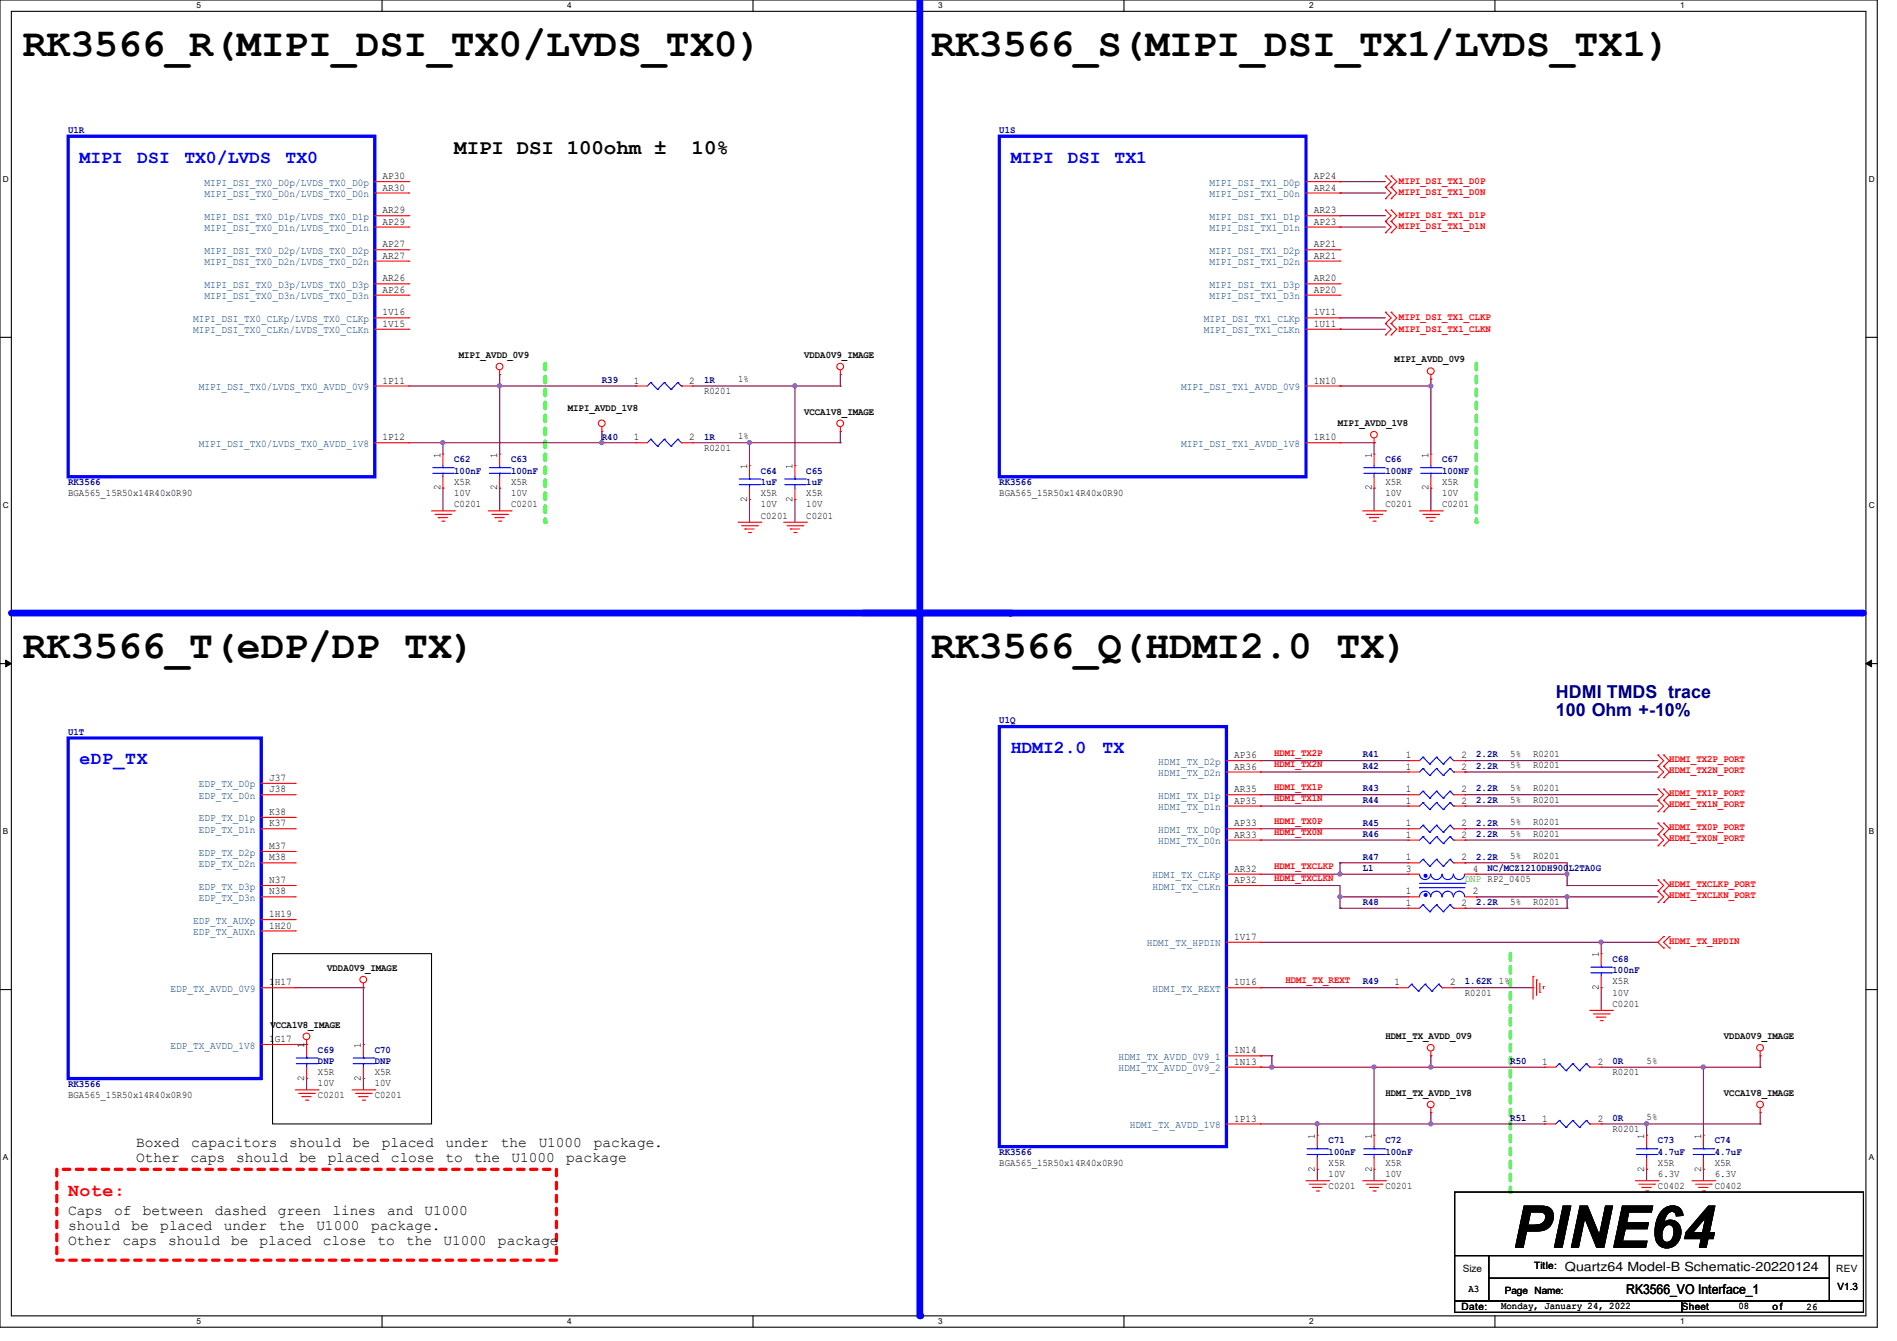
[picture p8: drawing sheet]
<svg xmlns="http://www.w3.org/2000/svg" width="297mm" height="210mm" viewBox="0 0 297 210" stroke-linecap="round" stroke-linejoin="round" font-family="sans-serif">
<path d="M0 0h293.9v207.9h-293.9zM1.8 1.8h290.3v204.3h-290.3z" fill="none" stroke="#000" stroke-width=".17"/>
<g fill="#fff">
<path d="M30.8 .2h.7v1.4h-.7z"/>
<path d="M30.8 206.2h.7v1.4h-.7z"/>
</g>
<path d="M59.8 0v1.8M59.8 206.1v1.8" fill="none" stroke="#000" stroke-width=".17"/>
<g fill="#fff">
<path d="M88.8 .2h.7v1.4h-.7z"/>
<path d="M88.8 206.2h.7v1.4h-.7z"/>
</g>
<path d="M117.9 0v1.8M117.9 206.1v1.8" fill="none" stroke="#000" stroke-width=".17"/>
<g fill="#fff">
<path d="M146.9 .2h.7v1.4h-.7z"/>
<path d="M146.9 206.2h.7v1.4h-.7z"/>
</g>
<path d="M176 0v1.8M176 206.1v1.8" fill="none" stroke="#000" stroke-width=".17"/>
<g fill="#fff">
<path d="M205 .2h.7v1.4h-.7z"/>
<path d="M205 206.2h.7v1.4h-.7z"/>
</g>
<path d="M234.1 0v1.8M234.1 206.1v1.8" fill="none" stroke="#000" stroke-width=".17"/>
<g fill="#fff">
<path d="M263.1 .2h.6v1.4h-.6z"/>
<path d="M263.1 206.2h.6v1.4h-.6z"/>
<path d="M.5 27.3h.9v1.4h-.9z"/>
<path d="M292.6 27.3h.9v1.4h-.9z"/>
<path d="M.5 78.4h.9v1.4h-.9z"/>
<path d="M292.6 78.4h.9v1.4h-.9z"/>
</g>
<path d="M0 52.8h1.8M292.1 52.8h1.8" fill="none" stroke="#000" stroke-width=".17"/>
<g fill="#fff">
<path d="M.5 129.5h.8v1.4h-.8z"/>
<path d="M292.6 129.5h.8v1.4h-.8z"/>
</g>
<path d="M0 103.9h1.8M292.1 103.9h1.8" fill="none" stroke="#000" stroke-width=".17"/>
<path d="M.9 103.4l.9 .5-.9 .5zM292.1 103.9l.9-.5v1z" fill="#000" stroke="#000" stroke-width=".16"/>
<g fill="#fff">
<path d="M.5 180.5h.8v1.4h-.8z"/>
<path d="M292.6 180.5h.8v1.4h-.8z"/>
</g>
<path d="M0 155h1.8M292.1 155h1.8" fill="none" stroke="#000" stroke-width=".17"/>
<path d="M144 0v206.1" fill="none" stroke="#00f" stroke-width="1.1"/>
<circle cx="144" cy="206.1" r=".53" fill="#00f"/>
<path d="M135.1 96h156.5" fill="none" stroke="#00f" stroke-width="1.1"/>
<circle cx="291.6" cy="96" r=".53" fill="#00f"/>
<path d="M1.8 96h156.4" fill="none" stroke="#00f" stroke-width="1.1"/>
<circle cx="158.2" cy="96" r=".53" fill="#00f"/>
<path d="M8.9 183.1h78.2v14.3h-78.2z" fill="none" stroke="#f00" stroke-width=".51" stroke-dasharray="1 1"/>
<path d="M85.3 56.9v24.9" fill="none" stroke="#01ff00" stroke-width=".51" stroke-dasharray="1 1"/>
<circle cx="85.3" cy="81.8" r=".25" fill="#01ff00" stroke-dasharray="1 1"/>
<path d="M236.5 149.4v37.3" fill="none" stroke="#01ff00" stroke-width=".51" stroke-dasharray="1 1"/>
<circle cx="236.5" cy="186.7" r=".25" fill="#01ff00" stroke-dasharray="1 1"/>
<path d="M231.1 56.9v24.9" fill="none" stroke="#01ff00" stroke-width=".51" stroke-dasharray="1 1"/>
<circle cx="231.1" cy="81.8" r=".25" fill="#01ff00" stroke-dasharray="1 1"/>
<path d="M42.7 149.4h24.9v26.6h-24.9zM227.8 186.7h64v9.9h-64zM227.8 196.6h5.3v7.2h-5.3zM233.1 196.6h53.3v3.6h-53.3zM286.4 196.6h5.4v7.2h-5.4zM227.8 203.8h35.5v1.7h-35.5zM233.1 200.2h53.3v3.6h-53.3zM263.3 203.8h28.5v1.7h-28.5z" fill="none" stroke="#000" stroke-width=".17"/>
<g fill="none" stroke="#7f003f" stroke-width=".17">
<path d="M209.8 28.4h.1M209.8 30.2h.1M209.8 33.8h.1M209.8 35.6h.1M209.8 28.4h7.1M209.8 30.2h7.1M209.8 33.8h7.1M209.8 35.6h7.1M78.2 58.7h.1M78.2 58.7v12.4M131.6 58.7h.1M131.6 58.7v1.8"/>
<path d="M209.8 49.8h.1M209.8 51.6h.1M209.8 49.8h7.1M209.8 51.6h7.1M224 59.4h.1M224 59.4v11.7M64 69.3h35.6M64 60.5h35.6M69.3 69.3h.1M69.3 76.5h.1M69.3 69.3v1.8M69.3 76.5v3.5"/>
<path d="M78.2 60.5h.1M78.2 76.5h.1M78.2 76.5v3.5M94.2 69.3h.1M94.2 67.6h.1M94.2 67.6v1.7M108.5 69.3h23.1M108.5 60.5h23.1M117.3 78.2h.1M117.3 69.3h.1M117.3 69.3v3.6M117.3 78.2v3.6"/>
<path d="M124.5 78.2h.1M124.5 60.5h.1M124.5 60.5v12.4M124.5 78.2v3.6M131.6 67.6h.1M131.6 69.3h.1M131.6 60.5h.1M131.6 67.6v1.7M209.8 60.5h.1M209.8 69.3h5.3M209.8 60.5h14.2M215.1 69.3h.1"/>
<path d="M215.1 76.5h.1M215.1 69.3v1.8M215.1 76.5v3.5M224 76.5h.1M224 60.5h.1M224 76.5v3.5M197.4 119.1h.1M197.4 119.1h23.1M229.4 119.1h.1M229.4 119.1h30.2M197.4 120.9h.1M197.4 124.5h.1"/>
<path d="M197.4 126.2h.1M197.4 129.8h.1M197.4 131.6h.1M197.4 138.7h.1M197.4 120.9h23.1M197.4 124.5h23.1M197.4 126.2h23.1M197.4 129.8h23.1M197.4 131.6h23.1M197.4 136.9h23.1M197.4 138.7h12.4v3.5M209.8 136.9h.1"/>
<path d="M209.8 135.1h.1M209.8 135.1h10.7M209.8 135.1v1.8M229.4 120.9h.1M229.4 124.5h.1M229.4 126.2h.1M229.4 129.8h.1M229.4 131.6h.1M229.4 135.1h.1M229.4 120.9h30.2M229.4 124.5h30.2M229.4 126.2h30.2"/>
<path d="M229.4 129.8h30.2M229.4 131.6h30.2M229.4 135.1h16v3.6M231.1 136.9h.1M231.1 136.9h14.3M245.4 136.9h.1M245.4 138.7h.1M245.4 138.7h14.2M46.2 154.7h10.7M56.9 154.7h.1M56.9 154.7v8.9M197.4 154.7h.1"/>
<path d="M197.4 147.6h62.2M197.4 154.7h21.3M209.8 140.5h.1M209.8 142.2h.1M209.8 142.2h10.7M209.8 140.5h10.7M227.6 154.7h12.4M229.4 142.2h.1M229.4 142.2h16M231.1 140.5h.1M231.1 140.5h28.5M240 154.7h.1"/>
<path d="M245.4 140.5h.1M245.4 142.2h.1M245.4 140.5v1.7M250.7 147.6h.1M250.7 154.7h.1M250.7 147.6v1.8M250.7 154.7v3.5M46.2 163.6h1.8M48 168.9h.1M48 163.6h.1M48 168.9v1.8M56.9 168.9h.1"/>
<path d="M56.9 163.6h.1M56.9 168.9v1.8M197.4 165.4h.1M197.4 167.1h.1M197.4 165.4h1.7M197.4 167.1h44.4M197.4 176h44.4M199.1 165.4h.1M199.1 167.1h.1M199.1 165.4v1.7M206.2 176h.1M206.2 176v1.8"/>
<path d="M215.1 167.1h.1M215.1 167.1v10.7M224 165.4h.1M224 174.2h.1M224 176h.1M224 167.1h.1M224 165.4v1.7M224 174.2v1.8M250.7 167.1h24.9M250.7 176h24.9M257.8 176h.1M257.8 176v1.8"/>
<path d="M266.7 167.1h.1M266.7 167.1v10.7M275.6 165.4h.1M275.6 174.2h.1M275.6 176h.1M275.6 167.1h.1M275.6 165.4v1.7M275.6 174.2v1.8M206.2 183.1h.1M206.2 183.1v1.8M215.1 183.1h.1M215.1 183.1v1.8"/>
<path d="M257.8 183.1h.1M257.8 183.1v1.8M266.7 183.1h.1M266.7 183.1v1.8"/>
</g>
<g fill="#f0f" stroke="#f0f" stroke-width=".17">
<circle cx="78.2" cy="60.4" r=".32"/>
<circle cx="69.3" cy="69.3" r=".32"/>
<circle cx="94.2" cy="69.3" r=".32"/>
<circle cx="124.4" cy="60.4" r=".32"/>
<circle cx="117.3" cy="69.3" r=".32"/>
<circle cx="199.1" cy="167.1" r=".32"/>
<circle cx="266.7" cy="167.1" r=".32"/>
<circle cx="206.2" cy="176" r=".32"/>
<circle cx="224" cy="176" r=".32"/>
<circle cx="224" cy="167.1" r=".32"/>
<circle cx="215.1" cy="167.1" r=".32"/>
<circle cx="250.7" cy="147.6" r=".32"/>
<circle cx="209.8" cy="136.9" r=".32"/>
<circle cx="245.3" cy="140.4" r=".32"/>
<circle cx="245.3" cy="136.9" r=".32"/>
<circle cx="209.8" cy="140.4" r=".32"/>
<circle cx="224" cy="60.4" r=".32"/>
<circle cx="257.8" cy="176" r=".32"/>
</g>
<g fill="none" stroke="#f00" stroke-width=".17">
<path d="M58.7 28.4h5.3M58.7 30.2h5.3M58.7 33.8h5.3M58.7 35.6h5.3M58.7 39.1h5.3M64 28.4h.1M64 30.2h.1M64 33.8h.1M64 35.6h.1M64 39.1h.1M204.5 28.4h5.3M204.5 30.2h5.3"/>
<path d="M204.5 33.8h5.3M204.5 35.6h5.3M204.5 39.1h5.3M209.8 28.4h.1M209.8 30.2h.1M209.8 33.8h.1M209.8 35.6h.1M209.8 39.1h.1M216.9 29.3h.1M216.9 27.6h.1M216.9 31.1h.1M216.9 34.7h.1"/>
<path d="M216.9 32.9h.1M216.9 36.4h.1M216.9 27.6l.9 .8-.9 .9M216.9 29.3l.9 .9-.9 .9M216.9 32.9l.9 .9-.9 .9M216.9 34.7l.9 .9-.9 .8M217.8 29.3h.1M217.8 27.6h.1M217.8 31.1h.1M217.8 34.7h.1M217.8 32.9h.1M217.8 36.4h.1"/>
<path d="M217.8 27.6l.9 .8-.9 .9M217.8 29.3l.9 .9-.9 .9M217.8 32.9l.9 .9-.9 .9M217.8 34.7l.9 .9-.9 .8M58.7 40.9h5.3M58.7 44.4h5.3M58.7 46.2h5.3M58.7 49.8h5.3M58.7 51.6h5.3M64 40.9h.1M64 44.4h.1M64 46.2h.1"/>
<path d="M64 49.8h.1M64 51.6h.1M78.2 58.7h.1M78.2 58v.7M131.6 58.7h.1M131.6 58v.7M204.5 40.9h5.3M204.5 44.4h5.3M204.5 46.2h5.3M204.5 49.8h5.3M204.5 51.6h5.3M209.8 40.9h.1"/>
<path d="M209.8 44.4h.1M209.8 46.2h.1M209.8 49.8h.1M209.8 51.6h.1M216.9 50.7h.1M216.9 48.9h.1M216.9 52.5h.1M216.9 48.9l.9 .9-.9 .9M216.9 50.7l.9 .9-.9 .9M217.8 50.7h.1M217.8 48.9h.1M217.8 52.5h.1"/>
<path d="M217.8 48.9l.9 .9-.9 .9M217.8 50.7l.9 .9-.9 .9M224 59.4h.1M224 58.7v.7M58.7 60.5h5.3M58.7 69.3h5.3M64 60.5h.1M64 69.3h.1M69.3 71.1h.1M69.3 76.5h.1M69.3 71.1v1.8M69.3 74.7v1.8"/>
<path d="M78.2 71.1h.1M78.2 76.5h.1M78.2 71.1v1.8M78.2 74.7v1.8M94.2 67.6h.1M94.2 66.8v.8M99.6 60.5h.1M99.6 69.3h.1M99.6 60.5h1.7M99.6 69.3h1.7M106.7 60.5h1.8M106.7 69.3h1.8"/>
<path d="M108.5 60.5h.1M108.5 69.3h.1M117.3 72.9h.1M117.3 78.2h.1M117.3 72.9v1.8M117.3 76.5v1.7M124.5 72.9h.1M124.5 78.2h.1M124.5 72.9v1.8M124.5 76.5v1.7M131.6 67.6h.1M131.6 66.8v.8"/>
<path d="M204.5 60.5h5.3M204.5 69.3h5.3M209.8 60.5h.1M209.8 69.3h.1M215.1 69.3h.1M215.1 71.1h.1M215.1 76.5h.1M215.1 68.6v.7M215.1 71.1v1.8M215.1 74.7v1.8M224 71.1h.1M224 76.5h.1"/>
<path d="M224 71.1v1.8M224 74.7v1.8M67.6 80h3.5M68.1 80.6h2.5M68.6 81.1h.1M68.6 81.1h1.5M69.2 81.6h.3M69.5 81.6h.1M70.6 80.6h.1M71.1 80h.1M76.5 80h3.5M77 80.6h2.5"/>
<path d="M77.5 81.1h.1M77.5 81.1h1.5M78.1 81.6h.3M78.4 81.6h.1M79.5 80.6h.1M80 80h.1M115.6 81.8h3.5M116.1 82.3h2.5M116.6 82.8h.1M116.6 82.8h1.5M117.2 83.4h.3M117.5 83.4h.1"/>
<path d="M118.6 82.3h.1M119.1 81.8h.1M122.7 81.8h3.5M123.2 82.3h2.5M123.7 82.8h.1M123.7 82.8h1.5M124.3 83.4h.3M124.6 83.4h.1M125.7 82.3h.1M126.2 81.8h.1M213.4 80h3.5M213.9 80.6h2.5"/>
<path d="M214.4 81.1h.1M214.4 81.1h1.5M215 81.6h.3M215.3 81.6h.1M216.4 80.6h.1M216.9 80h.1M222.3 80h3.5M222.8 80.6h2.5M223.3 81.1h.1M223.3 81.1h1.4M223.9 81.6h.3M224.2 81.6h.1"/>
<path d="M225.3 80.6h.1M225.8 80h.1M192 119.1h5.4M197.4 119.1h.1M220.5 119.1h.1M220.5 119.1h1.8M227.6 119.1h1.8M229.4 119.1h.1M259.6 118.2h.1M259.6 118.2l.9 .9-.9 .9M260.5 118.2h.1M260.5 118.2l.9 .9-.9 .9"/>
<path d="M40.9 135.1h5.3M40.9 124.5h5.3M40.9 129.8h5.3M40.9 138.7h5.3M40.9 122.7h5.3M40.9 128h5.3M40.9 133.4h5.3M46.2 122.7h.1M46.2 124.5h.1M46.2 128h.1M46.2 129.8h.1M46.2 133.4h.1"/>
<path d="M46.2 135.1h.1M46.2 138.7h.1M192 120.9h5.4M192 131.6h5.4M192 136.9h5.4M192 126.2h5.4M192 124.5h5.4M192 129.8h5.4M192 138.7h5.4M197.4 120.9h.1M197.4 124.5h.1M197.4 126.2h.1"/>
<path d="M197.4 129.8h.1M197.4 131.6h.1M197.4 136.9h.1M197.4 138.7h.1M220.5 120.9h.1M220.5 131.6h.1M220.5 136.9h.1M220.5 135.1h.1M220.5 126.2h.1M220.5 124.5h.1M220.5 129.8h.1M220.5 120.9h1.8"/>
<path d="M220.5 131.6h1.8M220.5 136.9h1.8M220.5 135.1h1.8M220.5 126.2h1.8M220.5 124.5h1.8M220.5 129.8h1.8M227.6 120.9h1.8M227.6 131.6h1.8M227.6 135.1h1.8M227.6 126.2h1.8M227.6 124.5h1.8M227.6 129.8h1.8"/>
<path d="M229.4 120.9h.1M229.4 131.6h.1M229.4 135.1h.1M229.4 126.2h.1M229.4 124.5h.1M229.4 129.8h.1M229.4 136.9h1.7M231.1 136.9h.1M259.6 121.8h.1M259.6 120h.1M259.6 127.1h.1M259.6 125.3h.1"/>
<path d="M259.6 123.6h.1M259.6 132.5h.1M259.6 130.7h.1M259.6 128.9h.1M259.6 139.6h.1M259.6 137.8h.1M259.6 120l.9 .9-.9 .9M259.6 125.3l.9 .9-.9 .9M259.6 123.6l.9 .9-.9 .8M259.6 130.7l.9 .9-.9 .9M259.6 128.9l.9 .9-.9 .9M259.6 139.6l.9 .9-.9 .9"/>
<path d="M259.6 137.8l.9 .9-.9 .9M260.5 121.8h.1M260.5 120h.1M260.5 127.1h.1M260.5 125.3h.1M260.5 123.6h.1M260.5 132.5h.1M260.5 130.7h.1M260.5 128.9h.1M260.5 139.6h.1M260.5 137.8h.1M260.5 120l.9 .9-.9 .9"/>
<path d="M260.5 125.3l.9 .9-.9 .9M260.5 123.6l.9 .9-.9 .8M260.5 130.7l.9 .9-.9 .9M260.5 128.9l.9 .9-.9 .9M260.5 139.6l.9 .9-.9 .9M260.5 137.8l.9 .9-.9 .9M40.9 140.5h5.3M40.9 154.7h5.3M40.9 144h5.3M40.9 145.8h5.3M46.2 140.5h.1M46.2 144h.1"/>
<path d="M46.2 145.8h.1M46.2 154.7h.1M56.9 154.7h.1M56.9 154v.7M192 154.7h5.4M192 147.6h5.4M197.4 147.6h.1M197.4 154.7h.1M218.7 154.7h.1M218.7 154.7h1.8M220.5 140.5h.1M220.5 142.2h.1"/>
<path d="M220.5 140.5h1.8M220.5 142.2h1.8M225.8 154.7h1.8M227.6 154.7h.1M227.6 142.2h1.8M229.4 142.2h.1M229.4 140.5h1.7M231.1 140.5h.1M240 152.9h.1M240 152.9v3.6M240.6 153.5h.1M240.6 153.5v2.4"/>
<path d="M241.1 155.4h.1M241.1 154v1.4M241.6 154.5h.1M241.6 154.5v.4M248.9 158.2h3.6M249.5 158.8h2.4M250 159.3h.1M250 159.3h1.4M250.5 159.9h.4M250.7 149.4h.1M250.7 154.7h.1M250.7 149.4v1.7"/>
<path d="M250.7 152.9v1.8M250.9 159.9h.1M251.9 158.8h.1M252.5 158.2h.1M259.6 141.4h.1M260.5 146.7h.1M260.5 148.5h.1M260.5 141.4h.1M260.5 146.7l-.9 .9 .9 .9M261.4 148.5h.1M261.4 146.7h.1M261.4 146.7l-.9 .9 .9 .9"/>
<path d="M40.9 163.6h5.3M46.2 163.6h.1M46.2 170.7h3.6M46.8 171.2h2.4M47.3 171.7h.1M47.3 171.7h1.4M47.8 172.3h.4M48 163.6h.1M48 168.9h.1M48 162.9v2.5M48 167.1v1.8M48.2 172.3h.1"/>
<path d="M49.2 171.2h.1M49.8 170.7h.1M55.1 170.7h3.6M55.7 171.2h2.4M56.2 171.7h.1M56.2 171.7h1.4M56.7 172.3h.4M56.9 163.6h.1M56.9 168.9h.1M56.9 163.6v1.8M56.9 167.1v1.8M57.1 172.3h.1"/>
<path d="M58.1 171.2h.1M58.7 170.7h.1M192 167.1h5.4M192 165.4h5.4M192 176h5.4M197.4 165.4h.1M197.4 167.1h.1M197.4 176h.1M206.2 177.8h.1M206.2 177.8v1.8M215.1 177.8h.1M215.1 177.8v1.8"/>
<path d="M224 165.4h.1M224 174.2h.1M224 164.6v.8M224 173.5v.7M241.8 167.1h.1M241.8 176h.1M241.8 167.1h1.8M241.8 176h1.8M248.9 167.1h1.8M248.9 176h1.8M250.7 167.1h.1M250.7 176h.1"/>
<path d="M257.8 177.8h.1M257.8 177.8v1.8M266.7 177.8h.1M266.7 177.8v1.8M275.6 165.4h.1M275.6 174.2h.1M275.6 164.6v.8M275.6 173.5v.7M204.5 184.9h3.5M205 185.5h2.5M205.5 186h.1M205.5 186h1.5"/>
<path d="M206.1 186.5h.3M206.2 183.1h.1M206.2 181.4v1.7M206.4 186.5h.1M207.5 185.5h.1M208 184.9h.1M213.4 184.9h3.5M213.9 185.5h2.5M214.4 186h.1M214.4 186h1.5M215 186.5h.3M215.1 183.1h.1"/>
<path d="M215.1 181.4v1.7M215.3 186.5h.1M216.4 185.5h.1M216.9 184.9h.1M256 184.9h3.6M256.6 185.5h2.4M257.1 186h.1M257.1 186h1.4M257.6 186.5h.4M257.8 183.1h.1M257.8 181.4v1.7M258 186.5h.1"/>
<path d="M259 185.5h.1M259.6 184.9h.1M264.9 184.9h3.6M265.5 185.5h2.4M266 186h.1M266 186h1.4M266.5 186.5h.4M266.7 183.1h.1M266.7 181.4v1.7M266.9 186.5h.1M267.9 185.5h.1M268.5 184.9h.1"/>
<circle cx="78.2" cy="57.4" r=".52"/>
<circle cx="131.6" cy="57.4" r=".52"/>
<circle cx="224" cy="58.1" r=".52"/>
<circle cx="94.2" cy="66.3" r=".52"/>
<circle cx="131.6" cy="66.3" r=".52"/>
<circle cx="215.1" cy="68.1" r=".52"/>
<circle cx="56.9" cy="153.4" r=".52"/>
<circle cx="48" cy="162.3" r=".52"/>
<circle cx="224" cy="164.1" r=".52"/>
<circle cx="224" cy="173" r=".52"/>
<circle cx="275.6" cy="173" r=".52"/>
<circle cx="275.6" cy="164.1" r=".52"/>
</g>
<g fill="none" stroke="#00f" stroke-width=".17">
<path d="M101.9 59.9h.1M101.9 59.9l-.6 .6M101.9 59.9l1.1 1.1M104 59.9h.1M104 59.9l-1 1.1M104 59.9l1.1 1.1M106.1 59.9h.1M106.1 59.9l-1 1.1M106.1 59.9l.6 .6M67.7 74.1h3.3M67.7 73.2h3.3M69.3 73.2h.1"/>
<path d="M69.3 74.1h.1M69.3 72.9v.3M69.3 74.1v.6M71 74.1h.1M71 73.2h.1M76.6 74.1h3.2M76.6 73.2h3.2M78.2 73.2h.1M78.2 74.1h.1M78.2 72.9v.3M78.2 74.1v.6M79.8 74.1h.1"/>
<path d="M79.8 73.2h.1M101.9 68.8h.1M101.9 68.8l-.6 .5M101.9 68.8l1.1 1.1M103 61h.1M103 69.9h.1M104 68.8h.1M104 68.8l-1 1.1M104 68.8l1.1 1.1M105.1 61h.1M105.1 69.9h.1M106.1 68.8h.1"/>
<path d="M106.1 68.8l-1 1.1M106.1 68.8l.6 .5M106.7 60.5h.1M106.7 69.3h.1M115.7 75.9h3.3M115.7 75h3.3M117.3 75h.1M117.3 75.9h.1M117.3 74.7v.3M117.3 75.9v.6M119 75.9h.1M119 75h.1"/>
<path d="M122.9 75.9h3.2M122.9 75h3.2M124.5 75h.1M124.5 75.9h.1M124.5 74.7v.3M124.5 75.9v.6M126.1 75.9h.1M126.1 75h.1M213.5 74.1h3.2M213.5 73.2h3.2M215.1 73.2h.1M215.1 74.1h.1"/>
<path d="M215.1 72.9v.3M215.1 74.1v.6M216.7 74.1h.1M216.7 73.2h.1M222.4 74.1h3.2M222.4 73.2h3.2M224 73.2h.1M224 74.1h.1M224 72.9v.3M224 74.1v.6M225.6 74.1h.1M225.6 73.2h.1"/>
<path d="M222.8 118.6h.1M222.8 118.6l-.5 .5M222.8 118.6l1.1 1.1M223.9 119.7h.1M224.9 118.6h.1M224.9 118.6l-1 1.1M224.9 118.6l1.1 1.1M226 119.7h.1M227 118.6h.1M227 118.6l-1 1.1M227 118.6l.6 .5M227.6 119.1h.1"/>
<path d="M222.3 136.9a.87 .87 0 0 0 .8 .9 .87 .87 0 0 0 .9-.9M222.3 139h.1M222.3 138.3h7.1M222.3 139h7.1M222.8 120.4h.1M222.8 131h.1M222.8 134.6h.1M222.8 125.7h.1M222.8 123.9h.1M222.8 129.2h.1M222.8 120.4l-.5 .5M222.8 120.4l1.1 1.1"/>
<path d="M222.8 131l-.5 .6M222.8 131l1.1 1.1M222.8 134.6l-.5 .5M222.8 134.6l1.1 1.1M222.8 125.7l-.5 .5M222.8 125.7l1.1 1.1M222.8 123.9l-.5 .6M222.8 123.9l1.1 1.1M222.8 129.2l-.5 .6M222.8 129.2l1.1 1.1M223.9 121.5h.1M223.9 132.1h.1"/>
<path d="M223.9 135.7h.1M223.9 126.8h.1M223.9 125h.1M223.9 130.3h.1M224 136.9a.87 .87 0 0 0 .9 .9 .87 .87 0 0 0 .9-.9M224.9 120.4h.1M224.9 131h.1M224.9 134.6h.1M224.9 125.7h.1M224.9 123.9h.1M224.9 129.2h.1M224.9 120.4l-1 1.1"/>
<path d="M224.9 120.4l1.1 1.1M224.9 131l-1 1.1M224.9 131l1.1 1.1M224.9 134.6l-1 1.1M224.9 134.6l1.1 1.1M224.9 125.7l-1 1.1M224.9 125.7l1.1 1.1M224.9 123.9l-1 1.1M224.9 123.9l1.1 1.1M224.9 129.2l-1 1.1M224.9 129.2l1.1 1.1M225.8 136.9a.87 .87 0 0 0 .9 .9 .87 .87 0 0 0 .8-.9"/>
<path d="M226 121.5h.1M226 132.1h.1M226 135.7h.1M226 126.8h.1M226 125h.1M226 130.3h.1M227 120.4h.1M227 131h.1M227 134.6h.1M227 125.7h.1M227 123.9h.1M227 129.2h.1"/>
<path d="M227 120.4l-1 1.1M227 120.4l.6 .5M227 131l-1 1.1M227 131l.6 .6M227 134.6l-1 1.1M227 134.6l.6 .5M227 125.7l-1 1.1M227 125.7l.6 .5M227 123.9l-1 1.1M227 123.9l.6 .6M227 129.2l-1 1.1M227 129.2l.6 .6"/>
<path d="M227.6 120.9h.1M227.6 131.6h.1M227.6 136.9a.87 .87 0 0 0 .9 .9 .87 .87 0 0 0 .8-.9M227.6 135.1h.1M227.6 126.2h.1M227.6 124.5h.1M227.6 129.8h.1M229.4 138.3h.1M221 154.1h.1M221 154.1l-.5 .6M221 154.1l1.1 1.1M222.1 155.2h.1"/>
<path d="M222.3 140.5a.87 .87 0 0 1 .8-.9 .87 .87 0 0 1 .9 .9M222.8 141.7h.1M222.8 141.7l-.5 .5M222.8 141.7l1.1 1.1M223.1 154.1h.1M223.1 154.1l-1 1.1M223.1 154.1l1.1 1.1M223.9 142.8h.1M224 140.5a.87 .87 0 0 1 .9-.9 .87 .87 0 0 1 .9 .9M224.2 155.2h.1M224.9 141.7h.1M224.9 141.7l-1 1.1"/>
<path d="M224.9 141.7l1.1 1.1M225.3 154.1h.1M225.3 154.1l-1.1 1.1M225.3 154.1l.5 .6M225.8 140.5a.87 .87 0 0 1 .9-.9 .87 .87 0 0 1 .8 .9M225.8 154.7h.1M226 142.8h.1M227 141.7h.1M227 141.7l-1 1.1M227 141.7l.6 .5M227.6 140.5a.87 .87 0 0 1 .9-.9 .87 .87 0 0 1 .8 .9M227.6 142.2h.1"/>
<path d="M249.1 152.4h3.2M249.1 151.5h3.2M250.7 151.5h.1M250.7 152.4h.1M250.7 151.1v.4M250.7 152.4v.5M252.3 152.4h.1M252.3 151.5h.1M46.4 166.6h3.2M46.4 165.7h3.2M48 165.7h.1M48 166.6h.1"/>
<path d="M48 165.4v.3M48 166.6v.5M49.6 166.6h.1M49.6 165.7h.1M55.3 166.6h3.2M55.3 165.7h3.2M56.9 165.7h.1M56.9 166.6h.1M56.9 165.4v.3M56.9 166.6v.5M58.5 166.6h.1M58.5 165.7h.1"/>
<path d="M204.6 179.9h3.3M206.2 179.9h.1M206.2 179.6v.3M207.9 179.9h.1M213.5 179.9h3.2M215.1 179.9h.1M215.1 179.6v.3M216.7 179.9h.1M244.1 166.6h.1M244.1 175.5h.1M244.1 166.6l-.5 .5M244.1 166.6l1.1 1.1"/>
<path d="M244.1 175.5l-.5 .5M244.1 175.5l1.1 1.1M245.2 167.7h.1M245.2 176.6h.1M246.3 166.6h.1M246.3 175.5h.1M246.3 166.6l-1.1 1.1M246.3 166.6l1 1.1M246.3 175.5l-1.1 1.1M246.3 175.5l1 1.1M247.3 167.7h.1M247.3 176.6h.1"/>
<path d="M248.4 166.6h.1M248.4 175.5h.1M248.4 166.6l-1.1 1.1M248.4 166.6l.5 .5M248.4 175.5l-1.1 1.1M248.4 175.5l.5 .5M248.9 167.1h.1M248.9 176h.1M256.2 179.9h3.2M257.8 179.9h.1M257.8 179.6v.3M259.4 179.9h.1"/>
<path d="M265.1 179.9h3.2M266.7 179.9h.1M266.7 179.6v.3M268.3 179.9h.1M204.6 180.8h3.3M206.2 180.8h.1M206.2 180.8v.6M207.9 180.8h.1M213.5 180.8h3.2M215.1 180.8h.1M215.1 180.8v.6M216.7 180.8h.1"/>
<path d="M256.2 180.8h3.2M257.8 180.8h.1M257.8 180.8v.6M259.4 180.8h.1M265.1 180.8h3.2M266.7 180.8h.1M266.7 180.8v.6M268.3 180.8h.1"/>
</g>
<path d="M10.7 21.3h48v53.4h-48zM156.5 21.3h48v53.4h-48zM10.7 115.6h30.2v53.3h-30.2zM156.5 113.8h35.5v65.8h-35.5z" fill="none" stroke="#00f" stroke-width=".51"/>
<g fill="#00f" stroke="#00f" stroke-width=".17">
<circle cx="223.2" cy="140.2" r=".23"/>
<circle cx="223.2" cy="137.2" r=".23"/>
</g>
<text font-size="9.2" x="236.8" y="195.4">PINE64</text>
<g font-size="6.2">
<text x="3.6" y="8.8">RK3566_R(MIPI_DSI_TX0/LVDS_TX0)</text>
<text x="145.8" y="8.8">RK3566_S(MIPI_DSI_TX1/LVDS_TX1)</text>
<text x="3.6" y="103">RK3566_T(eDP/DP TX)</text>
<text x="145.8" y="103">RK3566_Q(HDMI2.0 TX)</text>
</g>
<g font-size="3.3">
<text x="71.1" y="24">MIPI DSI 100ohm ±</text>
<text x="108.3" y="24">10%</text>
</g>
<g font-size="2.8" fill="#00f">
<text x="12.4" y="25.5">MIPI</text>
<text x="21.5" y="25.5">DSI</text>
<text x="28.9" y="25.5">TX0/LVDS</text>
<text x="44.7" y="25.5">TX0</text>
<text x="158.2" y="25.5">MIPI</text>
<text x="167.2" y="25.5">DSI</text>
<text x="174.5" y="25.5">TX1</text>
<text x="12.4" y="119.7">eDP_TX</text>
<text x="158.2" y="117.9">HDMI2.0</text>
<text x="172.6" y="117.9">TX</text>
</g>
<g font-size="2.8" fill="#00007f">
<text x="243.6" y="109.3">HDMI TMDS trace</text>
<text x="243.6" y="112.2">100 Ohm +-10%</text>
</g>
<text font-size="2.8" fill="#f00" x="10.7" y="187.3">Note:</text>
<g font-size="2.3">
<text x="21.3" y="179.7">Boxed</text>
<text x="29.9" y="179.7">capacitors</text>
<text x="45.3" y="179.7">should</text>
<text x="55.2" y="179.7">be</text>
<text x="59.8" y="179.7">placed</text>
<text x="69.8" y="179.7">under</text>
<text x="78.4" y="179.7">the</text>
<text x="84.3" y="179.7">U1000</text>
<text x="93" y="179.7">package.</text>
<text x="21.3" y="181.9">Other</text>
<text x="29.8" y="181.9">caps</text>
<text x="37" y="181.9">should</text>
<text x="46.9" y="181.9">be</text>
<text x="51.3" y="181.9">placed</text>
<text x="61.2" y="181.9">close</text>
<text x="69.8" y="181.9">to</text>
<text x="74.3" y="181.9">the</text>
<text x="80.1" y="181.9">U1000</text>
<text x="88.6" y="181.9">package</text>
<text x="10.7" y="190.3">Caps</text>
<text x="17.9" y="190.3">of</text>
<text x="22.3" y="190.3">between</text>
<text x="33.6" y="190.3">dashed</text>
<text x="43.5" y="190.3">green</text>
<text x="52.1" y="190.3">lines</text>
<text x="60.6" y="190.3">and</text>
<text x="66.5" y="190.3">U1000</text>
<text x="10.7" y="192.6">should</text>
<text x="10.7" y="194.9">Other</text>
<text x="19.2" y="194.9">caps</text>
<text x="20.6" y="192.6">be</text>
<text x="25.1" y="192.6">placed</text>
<text x="26.3" y="194.9">should</text>
<text x="35.1" y="192.6">under</text>
<text x="36.2" y="194.9">be</text>
<text x="40.6" y="194.9">placed</text>
<text x="43.7" y="192.6">the</text>
<text x="49.5" y="192.6">U1000</text>
<text x="50.5" y="194.9">close</text>
<text x="58.1" y="192.6">package.</text>
<text x="59.1" y="194.9">to</text>
<text x="63.6" y="194.9">the</text>
<text x="69.4" y="194.9">U1000</text>
<text x="78" y="194.9">package</text>
</g>
<text font-size="2.1" x="254.6" y="202.7">RK3566_VO Interface_1</text>
<text font-size="2" x="245" y="199.1">Quartz64 Model-B Schematic-20220124</text>
<g font-size="1.6" fill="#00007f">
<text x="10.7" y="20.8">U1R</text>
<text x="156.5" y="20.8">U1S</text>
<text x="94.2" y="59.9">R39</text>
<text x="110.2" y="59.9">1R</text>
<text x="94.2" y="68.8">R40</text>
<text x="110.2" y="68.8">1R</text>
<text x="10.7" y="75.9">RK3566</text>
<text x="71.1" y="72.4">C62</text>
<text x="71.1" y="74.2">100nF</text>
<text x="80" y="72.4">C63</text>
<text x="80" y="74.2">100nF</text>
<text x="119.1" y="74.2">C64</text>
<text x="119.1" y="75.9">1uF</text>
<text x="126.2" y="74.2">C65</text>
<text x="126.2" y="75.9">1uF</text>
<text x="156.5" y="75.9">RK3566</text>
<text x="216.9" y="72.4">C66</text>
<text x="216.9" y="74.2">100NF</text>
<text x="225.8" y="72.4">C67</text>
<text x="225.8" y="74.2">100NF</text>
<text x="156.5" y="113.3">U1Q</text>
<text x="10.7" y="115.1">U1T</text>
<text x="213.4" y="118.6">R41</text>
<text x="231.1" y="118.6">2.2R</text>
<text x="213.4" y="120.4">R42</text>
<text x="213.4" y="125.7">R44</text>
<text x="213.4" y="123.9">R43</text>
<text x="231.1" y="120.4">2.2R</text>
<text x="231.1" y="125.7">2.2R</text>
<text x="231.1" y="123.9">2.2R</text>
<text x="213.4" y="131.1">R46</text>
<text x="213.4" y="129.3">R45</text>
<text x="231.1" y="131.1">2.2R</text>
<text x="231.1" y="129.3">2.2R</text>
<text x="213.4" y="136.4">L1</text>
<text x="213.4" y="134.6">R47</text>
<text x="231.1" y="134.6">2.2R</text>
<text x="232.9" y="136.4">NC/MCZ1210DH900L2TA0G</text>
<text x="213.4" y="141.7">R48</text>
<text x="231.1" y="141.7">2.2R</text>
<text x="213.4" y="154.2">R49</text>
<text x="229.4" y="154.2">1.62K</text>
<text x="252.5" y="150.6">C68</text>
<text x="252.5" y="152.4">100nF</text>
<text x="49.8" y="164.8">C69</text>
<text x="49.8" y="166.6">DNP</text>
<text x="58.7" y="164.8">C70</text>
<text x="58.7" y="166.6">DNP</text>
<text x="236.5" y="166.6">R50</text>
<text x="252.5" y="166.6">0R</text>
<text x="10.7" y="170.2">RK3566</text>
<text x="208" y="179.1">C71</text>
<text x="216.9" y="179.1">C72</text>
<text x="236.5" y="175.5">R51</text>
<text x="252.5" y="175.5">0R</text>
<text x="259.6" y="179.1">C73</text>
<text x="268.5" y="179.1">C74</text>
<text x="156.5" y="180.8">RK3566</text>
<text x="208" y="180.8">100nF</text>
<text x="216.9" y="180.8">100nF</text>
<text x="259.6" y="180.8">4.7uF</text>
<text x="268.5" y="180.8">4.7uF</text>
</g>
<g font-size="1.6" fill="#003f7f">
<text x="32" y="29.1">MIPI_DSI_TX0_D0p/LVDS_TX0_D0p</text>
<text x="189.4" y="29.1">MIPI_DSI_TX1_D0p</text>
<text x="32" y="30.9">MIPI_DSI_TX0_D0n/LVDS_TX0_D0n</text>
<text x="32" y="34.4">MIPI_DSI_TX0_D1p/LVDS_TX0_D1p</text>
<text x="189.4" y="30.9">MIPI_DSI_TX1_D0n</text>
<text x="189.4" y="34.4">MIPI_DSI_TX1_D1p</text>
<text x="32" y="36.2">MIPI_DSI_TX0_D1n/LVDS_TX0_D1n</text>
<text x="32" y="39.8">MIPI_DSI_TX0_D2p/LVDS_TX0_D2p</text>
<text x="32" y="41.5">MIPI_DSI_TX0_D2n/LVDS_TX0_D2n</text>
<text x="189.4" y="36.2">MIPI_DSI_TX1_D1n</text>
<text x="189.4" y="39.8">MIPI_DSI_TX1_D2p</text>
<text x="189.4" y="41.5">MIPI_DSI_TX1_D2n</text>
<text x="32" y="45.1">MIPI_DSI_TX0_D3p/LVDS_TX0_D3p</text>
<text x="32" y="46.9">MIPI_DSI_TX0_D3n/LVDS_TX0_D3n</text>
<text x="189.4" y="45.1">MIPI_DSI_TX1_D3p</text>
<text x="189.4" y="46.9">MIPI_DSI_TX1_D3n</text>
<text x="30.2" y="50.4">MIPI_DSI_TX0_CLKp/LVDS_TX0_CLKp</text>
<text x="30.2" y="52.2">MIPI_DSI_TX0_CLKn/LVDS_TX0_CLKn</text>
<text x="188.5" y="50.4">MIPI_DSI_TX1_CLKp</text>
<text x="188.5" y="52.2">MIPI_DSI_TX1_CLKn</text>
<text x="31.1" y="61.1">MIPI_DSI_TX0/LVDS_TX0_AVDD_0V9</text>
<text x="184.9" y="61.1">MIPI_DSI_TX1_AVDD_0V9</text>
<text x="31.1" y="70">MIPI_DSI_TX0/LVDS_TX0_AVDD_1V8</text>
<text x="184.9" y="70">MIPI_DSI_TX1_AVDD_1V8</text>
<text x="181.4" y="119.8">HDMI_TX_D2p</text>
<text x="31.1" y="123.3">EDP_TX_D0p</text>
<text x="31.1" y="125.1">EDP_TX_D0n</text>
<text x="181.4" y="121.5">HDMI_TX_D2n</text>
<text x="181.4" y="125.1">HDMI_TX_D1p</text>
<text x="31.1" y="128.7">EDP_TX_D1p</text>
<text x="31.1" y="130.4">EDP_TX_D1n</text>
<text x="181.4" y="126.9">HDMI_TX_D1n</text>
<text x="181.4" y="130.4">HDMI_TX_D0p</text>
<text x="31.1" y="134">EDP_TX_D2p</text>
<text x="31.1" y="135.8">EDP_TX_D2n</text>
<text x="180.5" y="137.5">HDMI_TX_CLKp</text>
<text x="181.4" y="132.2">HDMI_TX_D0n</text>
<text x="31.1" y="139.3">EDP_TX_D3p</text>
<text x="31.1" y="141.1">EDP_TX_D3n</text>
<text x="180.5" y="139.3">HDMI_TX_CLKn</text>
<text x="30.2" y="144.7">EDP_TX_AUXp</text>
<text x="30.2" y="146.4">EDP_TX_AUXn</text>
<text x="179.6" y="148.2">HDMI_TX_HPDIN</text>
<text x="26.7" y="155.3">EDP_TX_AVDD_0V9</text>
<text x="180.5" y="155.3">HDMI_TX_REXT</text>
<text x="26.7" y="164.2">EDP_TX_AVDD_1V8</text>
<text x="175.1" y="166">HDMI_TX_AVDD_0V9_1</text>
<text x="175.1" y="167.8">HDMI_TX_AVDD_0V9_2</text>
<text x="176.9" y="176.7">HDMI_TX_AVDD_1V8</text>
</g>
<g font-size="1.6">
<text x="59.9" y="28.1">AP30</text>
<text x="59.9" y="29.8">AR30</text>
<text x="205.7" y="28.1">AP24</text>
<text x="205.7" y="29.8">AR24</text>
<text x="59.9" y="33.4">AR29</text>
<text x="59.9" y="35.2">AP29</text>
<text x="205.7" y="33.4">AR23</text>
<text x="205.7" y="35.2">AP23</text>
<text x="59.9" y="38.7">AP27</text>
<text x="59.9" y="40.5">AR27</text>
<text x="205.7" y="38.7">AP21</text>
<text x="205.7" y="40.5">AR21</text>
<text x="59.9" y="44.1">AR26</text>
<text x="59.9" y="45.8">AP26</text>
<text x="205.7" y="44.1">AR20</text>
<text x="205.7" y="45.8">AP20</text>
<text x="59.9" y="49.4">1V16</text>
<text x="59.9" y="51.2">1V15</text>
<text x="205.7" y="49.4">1V11</text>
<text x="205.7" y="51.2">1U11</text>
<text x="71.8" y="56">MIPI_AVDD_0V9</text>
<text x="115.6" y="59.9">1%</text>
<text x="125.9" y="56">VDDA0V9_IMAGE</text>
<text x="218.4" y="56.7">MIPI_AVDD_0V9</text>
<text x="59.9" y="60.1">1P11</text>
<text x="88.9" y="64.4">MIPI_AVDD_1V8</text>
<text x="99.2" y="60.1">1</text>
<text x="107.9" y="60.1">2</text>
<text x="110.2" y="61.7">R0201</text>
<text x="125.9" y="64.9">VCCA1V8_IMAGE</text>
<text x="205.7" y="60.1">1N10</text>
<text x="59.9" y="69">1P12</text>
<text x="69" y="71.7" transform="rotate(-90 69 71.7)">1</text>
<text x="77.9" y="71.7" transform="rotate(-90 77.9 71.7)">1</text>
<text x="99.2" y="69">1</text>
<text x="107.9" y="69">2</text>
<text x="110.2" y="70.6">R0201</text>
<text x="115.6" y="68.8">1%</text>
<text x="205.7" y="69">1R10</text>
<text x="209.5" y="66.7">MIPI_AVDD_1V8</text>
<text x="214.8" y="71.7" transform="rotate(-90 214.8 71.7)">1</text>
<text x="223.7" y="71.7" transform="rotate(-90 223.7 71.7)">1</text>
<text x="10.7" y="77.7">BGA565_15R50x14R40x0R90</text>
<text x="69" y="76.8" transform="rotate(-90 69 76.8)">2</text>
<text x="71.1" y="75.9">X5R</text>
<text x="71.1" y="77.7">10V</text>
<text x="77.9" y="76.8" transform="rotate(-90 77.9 76.8)">2</text>
<text x="80" y="75.9">X5R</text>
<text x="80" y="77.7">10V</text>
<text x="117" y="73.4" transform="rotate(-90 117 73.4)">1</text>
<text x="119.1" y="77.7">X5R</text>
<text x="124.1" y="73.4" transform="rotate(-90 124.1 73.4)">1</text>
<text x="126.2" y="77.7">X5R</text>
<text x="156.5" y="77.7">BGA565_15R50x14R40x0R90</text>
<text x="214.8" y="76.8" transform="rotate(-90 214.8 76.8)">2</text>
<text x="216.9" y="75.9">X5R</text>
<text x="216.9" y="77.7">10V</text>
<text x="223.7" y="76.8" transform="rotate(-90 223.7 76.8)">2</text>
<text x="225.8" y="75.9">X5R</text>
<text x="225.8" y="77.7">10V</text>
<text x="71.1" y="79.5">C0201</text>
<text x="80" y="79.5">C0201</text>
<text x="117" y="78.6" transform="rotate(-90 117 78.6)">2</text>
<text x="119.1" y="81.2">C0201</text>
<text x="119.1" y="79.5">10V</text>
<text x="124.1" y="78.6" transform="rotate(-90 124.1 78.6)">2</text>
<text x="126.2" y="81.2">C0201</text>
<text x="126.2" y="79.5">10V</text>
<text x="216.9" y="79.5">C0201</text>
<text x="225.8" y="79.5">C0201</text>
<text x="193.3" y="118.7">AP36</text>
<text x="220.1" y="118.7">1</text>
<text x="228.8" y="118.7">2</text>
<text x="236.5" y="118.6">5%</text>
<text x="240" y="118.6">R0201</text>
<text x="42.1" y="122.3">J37</text>
<text x="42.1" y="124.1">J38</text>
<text x="193.3" y="120.5">AR36</text>
<text x="193.3" y="124.1">AR35</text>
<text x="193.3" y="125.9">AP35</text>
<text x="220.1" y="120.5">1</text>
<text x="220.1" y="125.9">1</text>
<text x="220.1" y="124.1">1</text>
<text x="228.8" y="120.5">2</text>
<text x="228.8" y="125.9">2</text>
<text x="228.8" y="124.1">2</text>
<text x="236.5" y="120.4">5%</text>
<text x="236.5" y="125.7">5%</text>
<text x="236.5" y="123.9">5%</text>
<text x="240" y="120.4">R0201</text>
<text x="240" y="125.7">R0201</text>
<text x="240" y="123.9">R0201</text>
<text x="42.1" y="127.6">K38</text>
<text x="42.1" y="129.4">K37</text>
<text x="193.3" y="129.4">AP33</text>
<text x="193.3" y="131.2">AR33</text>
<text x="220.1" y="131.2">1</text>
<text x="220.1" y="129.4">1</text>
<text x="228.8" y="131.2">2</text>
<text x="228.8" y="129.4">2</text>
<text x="236.5" y="131">5%</text>
<text x="236.5" y="129.2">5%</text>
<text x="240" y="131">R0201</text>
<text x="240" y="129.2">R0201</text>
<text x="42.1" y="133">M37</text>
<text x="42.1" y="134.7">M38</text>
<text x="193.3" y="136.5">AR32</text>
<text x="220.1" y="136.5">3</text>
<text x="220.1" y="134.7">1</text>
<text x="228.8" y="134.7">2</text>
<text x="230.6" y="136.5">4</text>
<text x="236.5" y="134.6">5%</text>
<text x="240" y="134.6">R0201</text>
<text x="42.1" y="138.3">N37</text>
<text x="42.1" y="140.1">N38</text>
<text x="42.1" y="143.6">1H19</text>
<text x="193.3" y="138.3">AP32</text>
<text x="220.1" y="140.1">1</text>
<text x="220.1" y="141.9">1</text>
<text x="228.8" y="141.9">2</text>
<text x="230.6" y="140.1">2</text>
<text x="236.5" y="141.7">5%</text>
<text x="240" y="141.7">R0201</text>
<text x="42.1" y="145.4">1H20</text>
<text x="193.3" y="147.2">1V17</text>
<text x="250.3" y="149.9" transform="rotate(-90 250.3 149.9)">1</text>
<text x="42.1" y="154.3">1H17</text>
<text x="51.2" y="152.1">VDDA0V9_IMAGE</text>
<text x="193.3" y="154.3">1U16</text>
<text x="218.4" y="154.3">1</text>
<text x="227" y="154.3">2</text>
<text x="229.4" y="155.9">R0201</text>
<text x="234.7" y="154.1">1%</text>
<text x="250.3" y="155" transform="rotate(-90 250.3 155)">2</text>
<text x="252.5" y="154.1">X5R</text>
<text x="252.5" y="155.9">10V</text>
<text x="42.3" y="160.9">VCCA1V8_IMAGE</text>
<text x="252.5" y="157.7">C0201</text>
<text x="42.1" y="163.2">1G17</text>
<text x="47.6" y="164.1" transform="rotate(-90 47.6 164.1)">1</text>
<text x="56.5" y="164.1" transform="rotate(-90 56.5 164.1)">1</text>
<text x="193.3" y="165">1N14</text>
<text x="193.3" y="166.8">1N13</text>
<text x="216.9" y="162.7">HDMI_TX_AVDD_0V9</text>
<text x="241.5" y="166.8">1</text>
<text x="250.1" y="166.8">2</text>
<text x="257.8" y="166.6">5%</text>
<text x="269.9" y="162.7">VDDA0V9_IMAGE</text>
<text x="10.7" y="171.9">BGA565_15R50x14R40x0R90</text>
<text x="47.6" y="169.2" transform="rotate(-90 47.6 169.2)">2</text>
<text x="49.8" y="171.9">C0201</text>
<text x="49.8" y="168.4">X5R</text>
<text x="49.8" y="170.1">10V</text>
<text x="56.5" y="169.2" transform="rotate(-90 56.5 169.2)">2</text>
<text x="58.7" y="171.9">C0201</text>
<text x="58.7" y="168.4">X5R</text>
<text x="58.7" y="170.1">10V</text>
<text x="216.9" y="171.6">HDMI_TX_AVDD_1V8</text>
<text x="252.5" y="168.4">R0201</text>
<text x="269.9" y="171.6">VCCA1V8_IMAGE</text>
<text x="193.3" y="175.6">1P13</text>
<text x="205.9" y="178.4" transform="rotate(-90 205.9 178.4)">1</text>
<text x="214.8" y="178.4" transform="rotate(-90 214.8 178.4)">1</text>
<text x="241.5" y="175.6">1</text>
<text x="250.1" y="175.6">2</text>
<text x="252.5" y="177.2">R0201</text>
<text x="257.4" y="178.4" transform="rotate(-90 257.4 178.4)">1</text>
<text x="257.8" y="175.5">5%</text>
<text x="266.3" y="178.4" transform="rotate(-90 266.3 178.4)">1</text>
<text x="156.5" y="182.6">BGA565_15R50x14R40x0R90</text>
<text x="205.9" y="183.5" transform="rotate(-90 205.9 183.5)">2</text>
<text x="208" y="182.6">X5R</text>
<text x="208" y="184.4">10V</text>
<text x="214.8" y="183.5" transform="rotate(-90 214.8 183.5)">2</text>
<text x="216.9" y="182.6">X5R</text>
<text x="216.9" y="184.4">10V</text>
<text x="257.4" y="183.5" transform="rotate(-90 257.4 183.5)">2</text>
<text x="259.6" y="182.6">X5R</text>
<text x="259.6" y="184.4">6.3V</text>
<text x="266.3" y="183.5" transform="rotate(-90 266.3 183.5)">2</text>
<text x="268.5" y="182.6">X5R</text>
<text x="268.5" y="184.4">6.3V</text>
<text x="208" y="186.1">C0201</text>
<text x="216.9" y="186.1">C0201</text>
<text x="259.6" y="186.1">C0402</text>
<text x="268.5" y="186.1">C0402</text>
<text x="229" y="199.1">Size</text>
<text x="229.9" y="202.3">A3</text>
<text x="235.6" y="202.7">Page Name:</text>
<text x="240.2" y="198.8">Title:</text>
<text x="287.5" y="199.1">REV</text>
<text x="287.7" y="202">V1.3</text>
<text x="228.8" y="205.2">Date:</text>
<text x="235" y="205">Monday, January 24, 2022</text>
<text x="263.3" y="205.2">Sheet</text>
<text x="272.2" y="205">08</text>
<text x="277.5" y="205.2">o f</text>
<text x="282.9" y="205.1">26</text>
</g>
<g font-size="1.6" fill="#f00">
<text x="219" y="28.8">MIPI_DSI_TX1_D0P</text>
<text x="219" y="30.6">MIPI_DSI_TX1_D0N</text>
<text x="219" y="34.2">MIPI_DSI_TX1_D1P</text>
<text x="219" y="35.9">MIPI_DSI_TX1_D1N</text>
<text x="219" y="50.2">MIPI_DSI_TX1_CLKP</text>
<text x="219" y="51.9">MIPI_DSI_TX1_CLKN</text>
<text x="199.5" y="118.4">HDMI_TX2P</text>
<text x="261.4" y="119.3">HDMI_TX2P_PORT</text>
<text x="199.5" y="120.1">HDMI_TX2N</text>
<text x="199.5" y="123.7">HDMI_TX1P</text>
<text x="199.5" y="125.5">HDMI_TX1N</text>
<text x="261.4" y="121.1">HDMI_TX2N_PORT</text>
<text x="261.4" y="124.7">HDMI_TX1P_PORT</text>
<text x="199.5" y="129">HDMI_TX0P</text>
<text x="199.5" y="130.8">HDMI_TX0N</text>
<text x="261.4" y="126.4">HDMI_TX1N_PORT</text>
<text x="261.4" y="131.8">HDMI_TX0N_PORT</text>
<text x="261.4" y="130">HDMI_TX0P_PORT</text>
<text x="199.5" y="136.1">HDMI_TXCLKP</text>
<text x="199.5" y="137.9">HDMI_TXCLKN</text>
<text x="261.4" y="140.7">HDMI_TXCLKN_PORT</text>
<text x="261.4" y="138.9">HDMI_TXCLKP_PORT</text>
<text x="261.4" y="147.8">HDMI_TX_HPDIN</text>
<text x="201.2" y="153.9">HDMI_TX_REXT</text>
</g>
<text font-size="1.6" fill="#01ff00" x="229.4" y="138.1">DNP RP2_0405</text>
<g font-size="1.3">
<text x="30.8" y="1.3">5</text>
<text x="88.8" y="1.3">4</text>
<text x="146.9" y="1.3">3</text>
<text x="205" y="1.3">2</text>
<text x="263.1" y="1.3">1</text>
<text x=".5" y="28.4">D</text>
<text x="292.6" y="28.4">D</text>
<text x=".5" y="79.5">C</text>
<text x="292.6" y="79.5">C</text>
<text x=".5" y="130.6">B</text>
<text x="292.6" y="130.6">B</text>
<text x=".5" y="181.7">A</text>
<text x="292.6" y="181.7">A</text>
<text x="30.8" y="207.4">5</text>
<text x="88.8" y="207.4">4</text>
<text x="146.9" y="207.4">3</text>
<text x="205" y="207.4">2</text>
<text x="263.1" y="207.4">1</text>
</g>
</svg>
